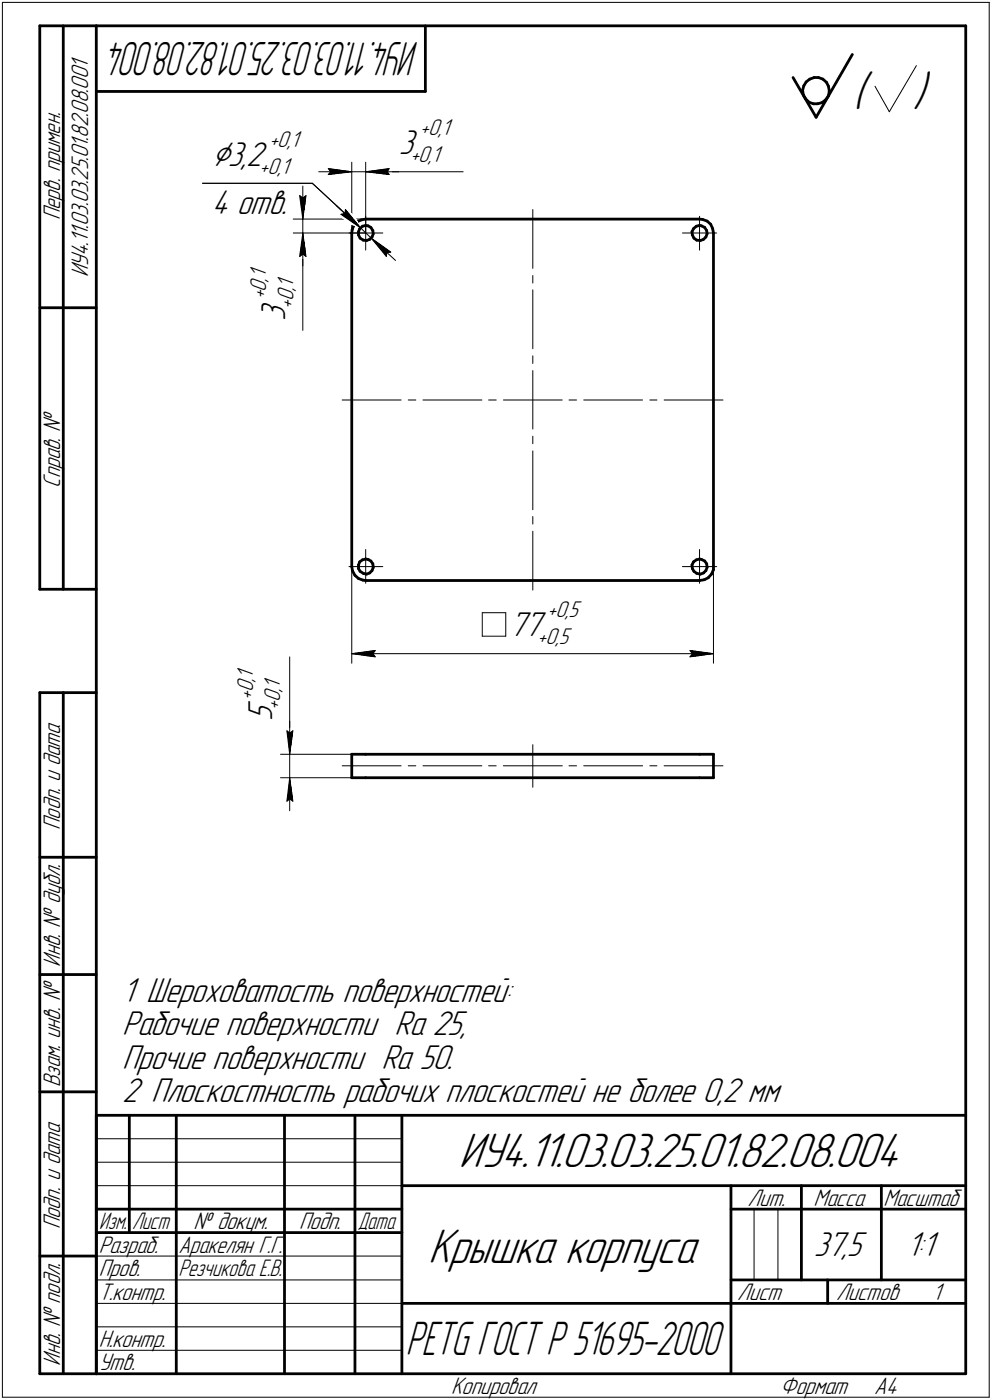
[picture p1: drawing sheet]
<svg xmlns="http://www.w3.org/2000/svg" width="211mm" height="298mm" viewBox="0 0 211 298" stroke-linecap="round" stroke-linejoin="round" font-family="sans-serif">
<g fill="none" stroke="#000" stroke-width=".59">
<path d="M8.5 5.5v120zM8.5 5.5h12zM13.5 5.5v120zM20.5 5.5v287zM20.5 5.5h185zM20.5 19.5h70zM90.5 5.5v14zM168.7 16.5l5 8.5zM170.8 19.2l.1 1zM171 18.3l-.2 .9zM171.5 17.4l.8-.6zM171.5 17.4l-.5 .9z"/>
<path d="M172.3 16.8l.9-.3zM173.2 16.5h1zM174.2 16.5l.9 .3zM175.1 16.8l.8 .7zM175.9 17.5l.4 .9zM176.3 18.4l.1 .9zM176.4 19.5l-.1 .9zM176.4 19.3v.2zM181.4 11.6l-7.7 13.4zM205.5 5.5v287zM170.9 20.2l.5 .9zM171.4 21.1l.7 .7z"/>
<path d="M172.1 21.8l1 .3zM173.1 22.1h.9zM174 22.1l.9-.3zM174.9 21.8l.8-.5zM176.3 20.4l-.6 .9zM74.8 49.6v71zM74.9 48.9l-.1 .7zM75.3 48l-.4 .9zM75.9 47.2l1-.4zM75.9 47.2l-.6 .8zM76.3 49.4v.6zM76.3 50l.3 .7z"/>
<path d="M76.5 48.7l.6-.5zM76.5 48.7l-.2 .7zM76.6 50.7l.7 .4zM76.9 46.8l.9-.1zM77.1 48.2l.7-.2zM77.3 51.1l.7 .1zM77.8 48l.5 .1zM77.8 46.7h71zM78 51.2l.7-.2zM78.3 48.1l.6 .3zM78.7 51l.5-.5zM78.9 48.4l.4 .7z"/>
<path d="M79.3 49.1l.1 .7zM79.4 49.8l-.2 .7zM147.2 49.4l.1 .6zM147.3 50l.4 .7zM147.6 48.7l.6-.5zM147.6 48.7l-.4 .7zM147.7 50.7l.6 .4zM148.2 48.2l.6-.2zM148.3 51.1l.7 .1zM148.8 48l.5 .1zM148.8 46.7h.7zM149 51.2l.7-.2z"/>
<path d="M149.3 48.1l.6 .3zM149.5 46.7l1 .4zM149.7 51l.5-.5zM149.9 48.4l.5 .7zM150.4 49.1l.1 .7zM150.5 49.8l-.3 .7zM150.5 47.1l.7 .7zM151.2 47.8l.4 .9zM151.6 48.7l.2 .9zM151.8 49.6v71zM8.5 65.5h12zM76.5 119.6l.6-.4z"/>
<path d="M76.5 119.6l-.2 .7zM77.1 119.2l.7-.2zM77.8 119l.5 .1zM78.3 119.1l.6 .4zM78.9 119.5l.4 .6zM147.6 119.6l.6-.4zM147.6 119.6l-.4 .7zM148.2 119.2l.6-.2zM148.8 119l.5 .1zM149.3 119.1l.6 .4zM149.9 119.5l.5 .6zM8.5 125.5h12z"/>
<path d="M74.8 120.6l.2 1zM75 121.6l.5 .9zM75.5 122.5l.8 .7zM76.3 120.3v.8zM76.3 121.1l.3 .6zM76.3 123.2l.9 .3zM76.6 121.7l.7 .4zM77.2 123.5l.6 .1zM77.3 122.1l.7 .2zM77.8 123.6h71zM78 122.3l.7-.3zM78.7 122l.5-.5z"/>
<path d="M79.3 120.1l.1 .7zM79.4 120.8l-.2 .7zM147.2 120.3l.1 .8zM147.3 121.1l.4 .6zM147.7 121.7l.6 .4zM148.3 122.1l.7 .2zM148.8 123.6l1.1-.2zM149 122.3l.7-.3zM149.7 122l.5-.5zM149.9 123.4l.8-.4zM150.4 120.1l.1 .7zM150.5 120.8l-.3 .7z"/>
<path d="M151.4 122.3l-.7 .7zM151.8 121.3l-.4 1zM151.8 120.6v.7zM8.5 147.5v145zM8.5 147.5h12zM13.5 147.5v145zM74.8 160.6h3zM74.8 160.6v5zM74.8 165.6h3zM77.8 160.6h71zM77.8 165.6h71zM148.8 165.6h3z"/>
<path d="M148.8 160.6h3zM151.8 160.6v5zM8.5 182.5h12zM8.5 207.5h12zM8.5 232.5h12zM20.5 237.5h185zM20.5 237.5v55zM27.5 237.5v25zM37.5 237.5v55zM60.5 237.5v55zM75.5 237.5v55zM85.5 237.5v55z"/>
<path d="M20.5 257.5h65zM85.5 252.5h120zM155.5 252.5v40zM155.5 257.5h15zM170.5 252.5v20zM170.5 257.5h35zM187.5 252.5v20zM8.5 267.5h12zM20.5 262.5h65zM85.5 277.5h70zM155.5 277.5h50zM155.5 272.5h50z"/>
<path d="M176.1 272.5v5zM8.5 292.5h12zM20.5 292.5h185z"/>
</g>
<g fill="none" stroke="#000" stroke-width=".21">
<path d="M.5 .5v297zM.5 .5h210zM186.2 18.4l3 5.4zM195 14l-5.8 9.8zM210.5 .5v297zM43.1 39h23.4zM64.4 39.6v7.1zM66.5 39l10.2 9.5zM67.8 36.6h7zM69.8 35.9l5 .7zM69.8 35.9l.6 .7zM69.8 37.2l5-.6z"/>
<path d="M70.4 36.6l-.6 .6zM74.8 34.5v15.1zM74.8 36.6h3zM77.8 34.5v15.1zM77.8 36.6h5zM77.8 36.6l5 .6zM77.8 36.6l5-.7zM77.8 36.6h7zM82.4 36.6l.4 .6zM82.8 36.6h15.8zM82.8 35.9l-.4 .7zM62.4 49.6h15.4z"/>
<path d="M62.4 46.7h15.4zM63.8 54.6l.6-.5zM63.8 41.7l.6 .5zM63.8 41.7l.6 5zM64.4 49.6v5zM64.4 54.6v15.8zM64.4 49.6l-.6 5zM64.4 54.1l.7 .5zM64.4 49.6l.7 5zM64.4 49.6v7zM64.4 42.2l.7-.5zM64.4 46.7v2.9z"/>
<path d="M65.1 41.7l-.7 5zM71.5 43.8l5.2 4.7zM72.6 45.6l.8-.1zM72.6 45.6l4.1 2.9zM73.5 44.6l3.2 3.9zM73.5 44.6l-.1 .9zM74.3 49.6h3.5zM76.7 48.5l2.3 2.2zM77.8 49.6h3.6zM77.8 49.6v3.7zM77.8 46.1v3.5zM79 50.7l3.2 3.9z"/>
<path d="M79 50.7l4.1 3zM79 50.7l5.2 4.8zM82.3 53.8l-.1 .8zM82.3 53.8l.8-.1zM113.4 44.6v12.5zM113.4 58.7v1.6zM145.2 49.6h3.6zM148.8 49.6h3.7zM148.8 49.6v3.7zM148.8 46.1v3.5zM113.4 61.7v12.6zM113.4 75.8v1.6z"/>
<path d="M113.4 78.9v12.5zM72.8 85.2h12.5zM86.9 85.2h1.6zM90 85.2h12.5zM104 85.2h1.6zM107.1 85.2h12.5zM113.4 92.9v1.6zM113.4 96v12.5zM121.1 85.2h1.6zM124.2 85.2h12.5zM138.3 85.2h1.5zM141.3 85.2h12.5z"/>
<path d="M77.8 117v3.6zM113.4 110v1.6zM113.4 113.1v12.5zM148.8 117v3.6zM61.6 139.9v15.7zM74.3 120.6h3.5zM74.8 120.6v20.6zM74.8 139.2l5-.7zM74.8 139.2l5 .7zM74.8 139.2h77zM77.8 120.6h3.6zM77.8 120.6v3.6z"/>
<path d="M79.3 139.2l.5 .7zM79.8 138.5l-.5 .7zM102.6 130.5v5zM102.6 130.5h5zM102.6 135.5h5zM107.6 130.5v5zM145.2 120.6h3.6zM146.8 139.9l5-.7zM146.8 138.5l.5 .7zM146.8 138.5l5 .7zM147.3 139.2l-.5 .7zM148.8 120.6h3.7z"/>
<path d="M148.8 120.6v3.6zM151.8 120.6v20.6zM61 155.6l.6 .5zM61 155.6l.6 5zM61.6 155.6v5zM61.6 156.1l.7-.5zM61.6 153.6v7zM62.3 155.6l-.7 5zM113.4 158.6v9zM59.7 160.6h15.1zM59.7 165.6h15.1zM61 170.6l.6-.5z"/>
<path d="M61.6 165.6l-.6 5zM61.6 170.1l.7 .5zM61.6 165.6l.7 5zM61.6 165.6v7zM61.6 160.6v5zM72.8 163.1h12.5zM86.9 163.1h1.6zM90 163.1h12.5zM104 163.1h1.6zM107.1 163.1h12.5zM121.1 163.1h1.6zM124.2 163.1h12.5z"/>
<path d="M138.3 163.1h1.5zM141.3 163.1h12.5zM20.5 247.5h65zM20.5 252.5h65zM20.5 242.5h65zM160.4 257.5v15zM165.5 257.5v15zM20.5 267.5h65zM20.5 272.5h65zM20.5 277.5h65zM.5 297.5h210zM20.5 282.5h65z"/>
<path d="M20.5 287.5h65z"/>
</g>
<g fill="#fff" stroke="#fff" stroke-width=".21">
<path d="M79.1 50.8h.1zM79.1 50.9h.4zM79.2 51h.6zM79.2 51.1h.7zM79.2 51.1h1zM79.2 51.2h1.2zM79.3 51.3h1.4zM79.3 51.4h1.6zM79.4 51.5h1.6zM79.4 51.6h1.7zM79.5 51.6h1.8zM79.5 51.7h1.9zM79.6 51.8h1.8zM79.6 51.9h2zM79.7 52h2zM79.7 52.1h2.2zM79.8 52.2h2.2zM79.8 52.2h2.2zM79.8 52.3h2.4zM79.8 52.4h2.5zM79.8 52.5h2.6zM79.9 52.6h2.6zM80 52.7h2.6zM80.1 52.7h2.7zM80.2 52.8h2.7zM80.3 52.9h2.7zM80.3 53h2.8zM80.3 53.1h2.9zM80.4 53.2h3zM80.5 53.3h3zM80.6 53.3h3zM80.7 53.4h3zM80.7 53.5h3.1zM80.8 53.6h3.1zM80.9 53.7h2.9zM80.9 53.8h2.8zM81 53.8h2.7zM81 53.9h2.6zM81.1 54h2.4zM81.2 54.1h2.2zM81.3 54.2h2zM81.4 54.3h1.8zM81.4 54.4h1.7zM81.4 54.4h1.7zM81.5 54.5h1.6zM81.6 54.6h1.4zM81.7 54.7h1.2zM81.8 54.8h1zM81.9 54.9h.8zM81.9 54.9h.7zM82 55h.5zM82 55.1h.5zM82.1 55.2h.3z"/>
<path d="M73.4 44h.2zM73.3 44.1h.4zM73.2 44.2h.5zM73.2 44.3h.6zM73.1 44.4h.8zM73 44.4h.9zM72.9 44.5h1.1zM72.8 44.6h1.3zM72.7 44.7h1.5zM72.6 44.8h1.7zM72.6 44.9h1.7zM72.6 45h1.7zM72.5 45h1.9zM72.4 45.1h2.1zM72.3 45.2h2.3zM72.2 45.3h2.5zM72.1 45.4h2.6zM72.1 45.5h2.7zM72 45.6h2.8zM71.9 45.6h3zM71.8 45.7h3.2zM72 45.8h3.1zM72.1 45.9h3zM72.2 46h3zM72.3 46.1h3zM72.5 46.1h2.9zM72.6 46.2h2.8zM72.7 46.3h2.8zM72.8 46.4h2.7zM72.9 46.5h2.7zM73.1 46.6h2.6zM73.2 46.7h2.6zM73.3 46.7h2.6zM73.4 46.8h2.5zM73.6 46.9h2.3zM73.7 47h2.2zM73.8 47.1h2.2zM73.9 47.2h2.1zM74 47.2h2.1zM74.2 47.3h1.9zM74.3 47.4h1.9zM74.4 47.5h1.8zM74.5 47.6h1.8zM74.7 47.7h1.6zM74.8 47.8h1.6zM74.8 47.8h1.6zM75.1 47.9h1.4zM75.4 48h1.1zM75.6 48.1h.9zM75.8 48.2h.7zM76 48.3h.6zM76.3 48.3h.3zM76.5 48.4h.2z"/>
<path d="M45 27.5h19.4zM45 27.6h19.4zM45 27.7h19.4zM45 27.8h19.4zM45 27.9h19.4zM45 27.9h19.4zM45 28h19.4zM45 28.1h19.4zM45 28.2h19.4zM45 28.3h19.4zM45 28.4h19.4zM45 28.4h19.4zM45 28.5h19.4zM45 28.6h19.4zM45 28.7h19.4zM45 28.8h19.4zM45 28.9h19.4zM45 29h19.4zM45 29h19.4zM45 29.1h19.4zM45 29.2h19.4zM45 29.3h19.4zM45 29.4h19.4zM45 29.5h19.4zM45 29.5h19.4zM45 29.6h19.4zM45 29.7h19.4zM45 29.8h19.4zM45 29.9h19.4zM45 30h19.4zM45 30.1h19.4zM45 30.1h19.4zM45 30.2h19.4zM45 30.3h19.4zM45 30.4h19.4zM45 30.5h19.4zM45 30.6h19.4zM45 30.6h19.4zM45 30.7h19.4zM45 30.8h19.4zM45 30.9h19.4zM45 31h19.4zM45 31.1h19.4zM45 31.2h19.4zM45 31.2h19.4zM45 31.3h19.4zM45 31.4h19.4zM45 31.5h19.4zM45 31.6h19.4zM45 31.7h19.4zM45 31.7h19.4zM45 31.8h19.4zM45 31.9h19.4zM45 32h19.4zM45 32.1h19.4zM45 32.2h19.4zM45 32.3h19.4zM45 32.3h19.4zM45 32.4h19.4zM45 32.5h19.4zM45 32.6h19.4zM45 32.7h19.4zM45 32.8h19.4zM45 32.9h19.4zM45 32.9h19.4zM45 33h19.4zM45 33.1h19.4zM45 33.2h19.4zM45 33.3h19.4zM45 33.4h19.4zM45 33.4h19.4zM45 33.5h19.4zM45 33.6h19.4zM45 33.7h19.4zM45 33.8h19.4zM45 33.9h19.4zM45 34h19.4zM45 34h19.4zM45 34.1h19.4zM45 34.2h19.4zM45 34.3h19.4zM45 34.4h19.4zM45 34.5h19.4zM45 34.5h19.4zM45 34.6h19.4zM45 34.7h19.4zM45 34.8h19.4zM45 34.9h19.4zM45 35h19.4zM45 35.1h19.4zM45 35.1h19.4zM45 35.2h19.4zM45 35.3h19.4zM45 35.4h19.4zM45 35.5h19.4zM45 35.6h19.4zM45 35.6h19.4zM45 35.7h19.4zM45 35.8h19.4zM45 35.9h19.4zM45 36h19.4zM45 36.1h19.4zM45 36.2h19.4zM45 36.2h19.4zM45 36.3h19.4zM45 36.4h19.4zM45 36.5h19.4zM45 36.6h19.4zM45 36.7h19.4zM45 36.7h19.4zM45 36.8h19.4zM45 36.9h19.4zM45 37h19.4zM45 37.1h19.4zM45 37.2h19.4zM45 37.3h19.4zM45 37.3h19.4zM45 37.4h19.4zM45 37.5h19.4zM45 37.6h19.4zM45 37.7h19.4zM45 37.8h19.4zM45 37.8h19.4zM45 37.9h19.4z"/>
<path d="M45 40h15.8zM45 40.1h15.8zM45 40.2h15.8zM45 40.3h15.8zM45 40.4h15.8zM45 40.5h15.8zM45 40.6h15.8zM45 40.6h15.8zM45 40.7h15.8zM45 40.8h15.8zM45 40.9h15.8zM45 41h15.8zM45 41.1h15.8zM45 41.1h15.8zM45 41.2h15.8zM45 41.3h15.8zM45 41.4h15.8zM45 41.5h15.8zM45 41.6h15.8zM45 41.7h15.8zM45 41.7h15.8zM45 41.8h15.8zM45 41.9h15.8zM45 42h15.8zM45 42.1h15.8zM45 42.2h15.8zM45 42.2h15.8zM45 42.3h15.8zM45 42.4h15.8zM45 42.5h15.8zM45 42.6h15.8zM45 42.7h15.8zM45 42.8h15.8zM45 42.8h15.8zM45 42.9h15.8zM45 43h15.8zM45 43.1h15.8zM45 43.2h15.8zM45 43.3h15.8zM45 43.3h15.8zM45 43.4h15.8zM45 43.5h15.8zM45 43.6h15.8zM45 43.7h15.8zM45 43.8h15.8zM45 43.9h15.8zM45 43.9h15.8zM45 44h15.8zM45 44.1h15.8zM45 44.2h15.8zM45 44.3h15.8zM45 44.4h15.8zM45 44.4h15.8zM45 44.5h15.8zM45 44.6h15.8zM45 44.7h15.8zM45 44.8h15.8zM45 44.9h15.8zM45 45h15.8zM45 45h15.8zM45 45.1h15.8zM45 45.2h15.8zM45 45.3h15.8zM45 45.4h15.8zM45 45.5h15.8zM45 45.6h15.8zM45 45.6h15.8zM45 45.7h15.8zM45 45.8h15.8zM45 45.9h15.8zM45 46h15.8zM45 46.1h15.8zM45 46.1h15.8zM45 46.2h15.8zM45 46.3h15.8zM45 46.4h15.8zM45 46.5h15.8zM45 46.6h15.8zM45 46.7h15.8zM45 46.7h15.8zM45 46.8h15.8zM45 46.9h15.8zM45 47h15.8zM45 47.1h15.8z"/>
<path d="M52.9 56.6h10.5zM52.9 56.7h10.5zM52.9 56.8h10.5zM52.9 56.9h10.5zM52.9 57h10.5zM52.9 57.1h10.5zM52.9 57.1h10.5zM52.9 57.2h10.5zM52.9 57.3h10.5zM52.9 57.4h10.5zM52.9 57.5h10.5zM52.9 57.6h10.5zM52.9 57.7h10.5zM52.9 57.7h10.5zM52.9 57.8h10.5zM52.9 57.9h10.5zM52.9 58h10.5zM52.9 58.1h10.5zM52.9 58.2h10.5zM52.9 58.3h10.5zM52.9 58.3h10.5zM52.9 58.4h10.5zM52.9 58.5h10.5zM52.9 58.6h10.5zM52.9 58.7h10.5zM52.9 58.8h10.5zM52.9 58.8h10.5zM52.9 58.9h10.5zM52.9 59h10.5zM52.9 59.1h10.5zM52.9 59.2h10.5zM52.9 59.3h10.5zM52.9 59.4h10.5zM52.9 59.4h10.5zM52.9 59.5h10.5zM52.9 59.6h10.5zM52.9 59.7h10.5zM52.9 59.8h10.5zM52.9 59.9h10.5zM52.9 59.9h10.5zM52.9 60h10.5zM52.9 60.1h10.5zM52.9 60.2h10.5zM52.9 60.3h10.5zM52.9 60.4h10.5zM52.9 60.5h10.5zM52.9 60.5h10.5zM52.9 60.6h10.5zM52.9 60.7h10.5zM52.9 60.8h10.5zM52.9 60.9h10.5zM52.9 61h10.5zM52.9 61h10.5zM52.9 61.1h10.5zM52.9 61.2h10.5zM52.9 61.3h10.5zM52.9 61.4h10.5zM52.9 61.5h10.5zM52.9 61.6h10.5zM52.9 61.6h10.5zM52.9 61.7h10.5zM52.9 61.8h10.5zM52.9 61.9h10.5zM52.9 62h10.5zM52.9 62.1h10.5zM52.9 62.1h10.5zM52.9 62.2h10.5zM52.9 62.3h10.5zM52.9 62.4h10.5zM52.9 62.5h10.5zM52.9 62.6h10.5zM52.9 62.7h10.5zM52.9 62.7h10.5zM52.9 62.8h10.5zM52.9 62.9h10.5zM52.9 63h10.5zM52.9 63.1h10.5zM52.9 63.2h10.5zM52.9 63.2h10.5zM52.9 63.3h10.5zM52.9 63.4h10.5zM52.9 63.5h10.5zM52.9 63.6h10.5zM52.9 63.7h10.5zM52.9 63.8h10.5zM52.9 63.8h10.5zM52.9 63.9h10.5zM52.9 64h10.5zM52.9 64.1h10.5zM52.9 64.2h10.5zM52.9 64.3h10.5zM52.9 64.3h10.5zM52.9 64.4h10.5zM52.9 64.5h10.5zM52.9 64.6h10.5zM52.9 64.7h10.5zM52.9 64.8h10.5zM52.9 64.9h10.5zM52.9 64.9h10.5zM52.9 65h10.5zM52.9 65.1h10.5zM52.9 65.2h10.5zM52.9 65.3h10.5zM52.9 65.4h10.5zM52.9 65.4h10.5zM52.9 65.5h10.5zM52.9 65.6h10.5zM52.9 65.7h10.5zM52.9 65.8h10.5zM52.9 65.9h10.5zM52.9 66h10.5zM52.9 66h10.5zM52.9 66.1h10.5zM52.9 66.2h10.5zM52.9 66.3h10.5zM52.9 66.4h10.5zM52.9 66.5h10.5zM52.9 66.5h10.5zM52.9 66.6h10.5zM52.9 66.7h10.5zM52.9 66.8h10.5zM52.9 66.9h10.5zM52.9 67h10.5zM52.9 67.1h10.5zM52.9 67.1h10.5zM52.9 67.2h10.5zM52.9 67.3h10.5zM52.9 67.4h10.5zM52.9 67.5h10.5zM52.9 67.6h10.5zM52.9 67.6h10.5zM52.9 67.7h10.5zM52.9 67.8h10.5zM52.9 67.9h10.5zM52.9 68h10.5zM52.9 68.1h10.5zM52.9 68.2h10.5zM52.9 68.2h10.5z"/>
<path d="M64.3 49.9h.3zM64.3 50h.3zM64.3 50h.4zM64.3 50.1h.4zM64.2 50.2h.5zM64.2 50.3h.6zM64.2 50.4h.6zM64.1 50.5h.8zM64.1 50.5h.8zM64 50.6h.9zM64 50.7h.9zM63.9 50.8h1zM63.9 50.9h1.1zM63.9 51h1.1zM63.8 51.1h1.3zM63.8 51.1h1.3zM63.8 51.2h1.4zM63.8 51.3h1.4zM63.7 51.4h1.5zM63.7 51.5h1.6zM63.7 51.6h1.6zM63.7 51.6h1.6zM63.7 51.7h1.6zM63.7 51.8h1.6zM63.7 51.9h1.6zM63.7 52h1.6zM63.7 52.1h1.7zM63.6 52.2h1.8zM63.6 52.2h1.8zM63.6 52.3h1.8zM63.6 52.4h1.8zM63.6 52.5h1.8zM63.6 52.6h1.8zM63.6 52.7h1.8zM63.6 52.7h1.8zM63.6 52.8h1.8zM63.5 52.9h1.9zM63.5 53h1.9zM63.5 53.1h1.9zM63.5 53.2h1.9zM63.5 53.3h1.9zM63.5 53.3h2zM63.5 53.4h2zM63.5 53.5h2zM63.5 53.6h2zM63.4 53.7h2.1zM63.4 53.8h2.1zM63.4 53.8h2.1zM63.4 53.9h2.2zM63.4 54h2.2zM63.4 54.1h2.2zM63.4 54.2h2.2zM63.4 54.3h2.2zM63.4 54.4h2.2zM63.3 54.4h2.3zM63.3 54.5h2.4zM63.3 54.6h2.4zM63.3 54.7h2.4zM63.3 54.8h2.4zM63.3 54.9h2.4zM63.3 54.9h2.4zM63.3 55h2.4z"/>
<path d="M63.2 41.1h2.5zM63.3 41.2h2.4zM63.3 41.3h2.4zM63.3 41.4h2.4zM63.3 41.5h2.4zM63.3 41.6h2.4zM63.3 41.7h2.4zM63.3 41.7h2.4zM63.3 41.8h2.3zM63.4 41.9h2.2zM63.4 42h2.2zM63.4 42.1h2.2zM63.4 42.2h2.2zM63.4 42.2h2.2zM63.4 42.3h2.2zM63.4 42.4h2.1zM63.4 42.5h2.1zM63.4 42.6h2.1zM63.5 42.7h2zM63.5 42.8h2zM63.5 42.8h2zM63.5 42.9h2zM63.5 43h1.9zM63.5 43.1h1.9zM63.5 43.2h1.9zM63.5 43.3h1.9zM63.5 43.3h1.9zM63.6 43.4h1.8zM63.6 43.5h1.8zM63.6 43.6h1.8zM63.6 43.7h1.8zM63.6 43.8h1.8zM63.6 43.9h1.8zM63.6 43.9h1.8zM63.6 44h1.8zM63.6 44.1h1.8zM63.7 44.2h1.7zM63.7 44.3h1.6zM63.7 44.4h1.6zM63.7 44.4h1.6zM63.7 44.5h1.6zM63.7 44.6h1.6zM63.7 44.7h1.6zM63.7 44.8h1.6zM63.7 44.9h1.5zM63.8 45h1.4zM63.8 45h1.4zM63.8 45.1h1.3zM63.8 45.2h1.3zM63.9 45.3h1.1zM63.9 45.4h1.1zM63.9 45.5h1zM64 45.6h.9zM64 45.6h.9zM64.1 45.7h.8zM64.1 45.8h.8zM64.2 45.9h.6zM64.2 46h.6zM64.2 46.1h.5zM64.3 46.1h.4zM64.3 46.2h.4zM64.3 46.3h.3zM64.3 46.4h.3z"/>
<path d="M84.8 25.1h11.7zM84.8 25.1h11.7zM84.8 25.2h11.7zM84.8 25.3h11.7zM84.8 25.4h11.7zM84.8 25.5h11.7zM84.8 25.6h11.7zM84.8 25.7h11.7zM84.8 25.7h11.7zM84.8 25.8h11.7zM84.8 25.9h11.7zM84.8 26h11.7zM84.8 26.1h11.7zM84.8 26.2h11.7zM84.8 26.2h11.7zM84.8 26.3h11.7zM84.8 26.4h11.7zM84.8 26.5h11.7zM84.8 26.6h11.7zM84.8 26.7h11.7zM84.8 26.8h11.7zM84.8 26.8h11.7zM84.8 26.9h11.7zM84.8 27h11.7zM84.8 27.1h11.7zM84.8 27.2h11.7zM84.8 27.3h11.7zM84.8 27.3h11.7zM84.8 27.4h11.7zM84.8 27.5h11.7zM84.8 27.6h11.7zM84.8 27.7h11.7zM84.8 27.8h11.7zM84.8 27.9h11.7zM84.8 27.9h11.7zM84.8 28h11.7zM84.8 28.1h11.7zM84.8 28.2h11.7zM84.8 28.3h11.7zM84.8 28.4h11.7zM84.8 28.4h11.7zM84.8 28.5h11.7zM84.8 28.6h11.7zM84.8 28.7h11.7zM84.8 28.8h11.7zM84.8 28.9h11.7zM84.8 29h11.7zM84.8 29h11.7zM84.8 29.1h11.7zM84.8 29.2h11.7zM84.8 29.3h11.7zM84.8 29.4h11.7zM84.8 29.5h11.7zM84.8 29.5h11.7zM84.8 29.6h11.7zM84.8 29.7h11.7zM84.8 29.8h11.7zM84.8 29.9h11.7zM84.8 30h11.7zM84.8 30.1h11.7zM84.8 30.1h11.7zM84.8 30.2h11.7zM84.8 30.3h11.7zM84.8 30.4h11.7zM84.8 30.5h11.7zM84.8 30.6h11.7zM84.8 30.6h11.7zM84.8 30.7h11.7zM84.8 30.8h11.7zM84.8 30.9h11.7zM84.8 31h11.7zM84.8 31.1h11.7zM84.8 31.2h11.7zM84.8 31.2h11.7zM84.8 31.3h11.7zM84.8 31.4h11.7zM84.8 31.5h11.7zM84.8 31.6h11.7zM84.8 31.7h11.7zM84.8 31.7h11.7zM84.8 31.8h11.7zM84.8 31.9h11.7zM84.8 32h11.7zM84.8 32.1h11.7zM84.8 32.2h11.7zM84.8 32.3h11.7zM84.8 32.3h11.7zM84.8 32.4h11.7zM84.8 32.5h11.7zM84.8 32.6h11.7zM84.8 32.7h11.7zM84.8 32.8h11.7zM84.8 32.9h11.7zM84.8 32.9h11.7zM84.8 33h11.7zM84.8 33.1h11.7zM84.8 33.2h11.7zM84.8 33.3h11.7zM84.8 33.4h11.7zM84.8 33.4h11.7zM84.8 33.5h11.7zM84.8 33.6h11.7zM84.8 33.7h11.7zM84.8 33.8h11.7zM84.8 33.9h11.7zM84.8 34h11.7zM84.8 34h11.7zM84.8 34.1h11.7zM84.8 34.2h11.7zM84.8 34.3h11.7zM84.8 34.4h11.7zM84.8 34.5h11.7zM84.8 34.5h11.7zM84.8 34.6h11.7zM84.8 34.7h11.7zM84.8 34.8h11.7zM84.8 34.9h11.7zM84.8 35h11.7zM84.8 35.1h11.7zM84.8 35.1h11.7zM84.8 35.2h11.7zM84.8 35.3h11.7zM84.8 35.4h11.7zM84.8 35.5h11.7z"/>
<path d="M82.7 35.4h.6zM82.1 35.5h1.2zM81.5 35.6h1.8zM80.9 35.6h2.4zM80.3 35.7h3zM79.7 35.8h3.6zM79.5 35.9h3.8zM79.3 36h4zM79.1 36.1h4.2zM78.9 36.2h4.4zM78.7 36.2h4.6zM78.5 36.3h4.8zM78.2 36.4h5.1zM78.1 36.5h5.2zM77.8 36.6h5.5zM78.1 36.7h5.2zM78.3 36.7h5zM78.6 36.8h4.7zM78.7 36.9h4.6zM79 37h4.3zM79.2 37.1h4.1zM79.5 37.2h3.8zM79.7 37.3h3.6zM80.3 37.3h3zM80.9 37.4h2.4zM81.5 37.5h1.8zM82.1 37.6h1.2zM82.7 37.7h.6z"/>
<path d="M69.3 35.4h.7zM69.3 35.5h1.3zM69.3 35.6h1.9zM69.3 35.6h2.6zM69.3 35.7h3.2zM69.3 35.8h3.8zM69.3 35.9h4zM69.3 36h4.2zM69.3 36.1h4.4zM69.3 36.2h4.6zM69.3 36.2h4.8zM69.3 36.3h5zM69.3 36.4h5.2zM69.3 36.5h5.4zM69.3 36.6h5.5zM69.3 36.7h5.4zM69.3 36.7h5.1zM69.3 36.8h5zM69.3 36.9h4.7zM69.3 37h4.4zM69.3 37.1h4.3zM69.3 37.2h4zM69.3 37.3h3.8zM69.3 37.3h3.2zM69.3 37.4h2.6zM69.3 37.5h1.9zM69.3 37.6h1.3zM69.3 37.7h.7z"/>
<path d="M102.6 127.7h21.4zM102.6 127.8h21.4zM102.6 127.8h21.4zM102.6 127.9h21.4zM102.6 128h21.4zM102.6 128.1h21.4zM102.6 128.2h21.4zM102.6 128.3h21.4zM102.6 128.4h21.4zM102.6 128.4h21.4zM102.6 128.5h21.4zM102.6 128.6h21.4zM102.6 128.7h21.4zM102.6 128.8h21.4zM102.6 128.9h21.4zM102.6 128.9h21.4zM102.6 129h21.4zM102.6 129.1h21.4zM102.6 129.2h21.4zM102.6 129.3h21.4zM102.6 129.4h21.4zM102.6 129.5h21.4zM102.6 129.5h21.4zM102.6 129.6h21.4zM102.6 129.7h21.4zM102.6 129.8h21.4zM102.6 129.9h21.4zM102.6 130h21.4zM102.6 130h21.4zM102.6 130.1h21.4zM102.6 130.2h21.4zM102.6 130.3h21.4zM102.6 130.4h21.4zM102.6 130.5h21.4zM102.6 130.6h21.4zM102.6 130.6h21.4zM102.6 130.7h21.4zM102.6 130.8h21.4zM102.6 130.9h21.4zM102.6 131h21.4zM102.6 131.1h21.4zM102.6 131.1h21.4zM102.6 131.2h21.4zM102.6 131.3h21.4zM102.6 131.4h21.4zM102.6 131.5h21.4zM102.6 131.6h21.4zM102.6 131.7h21.4zM102.6 131.7h21.4zM102.6 131.8h21.4zM102.6 131.9h21.4zM102.6 132h21.4zM102.6 132.1h21.4zM102.6 132.2h21.4zM102.6 132.2h21.4zM102.6 132.3h21.4zM102.6 132.4h21.4zM102.6 132.5h21.4zM102.6 132.6h21.4zM102.6 132.7h21.4zM102.6 132.8h21.4zM102.6 132.8h21.4zM102.6 132.9h21.4zM102.6 133h21.4zM102.6 133.1h21.4zM102.6 133.2h21.4zM102.6 133.3h21.4zM102.6 133.3h21.4zM102.6 133.4h21.4zM102.6 133.5h21.4zM102.6 133.6h21.4zM102.6 133.7h21.4zM102.6 133.8h21.4zM102.6 133.9h21.4zM102.6 133.9h21.4zM102.6 134h21.4zM102.6 134.1h21.4zM102.6 134.2h21.4zM102.6 134.3h21.4zM102.6 134.4h21.4zM102.6 134.5h21.4zM102.6 134.5h21.4zM102.6 134.6h21.4zM102.6 134.7h21.4zM102.6 134.8h21.4zM102.6 134.9h21.4zM102.6 135h21.4zM102.6 135h21.4zM102.6 135.1h21.4zM102.6 135.2h21.4zM102.6 135.3h21.4zM102.6 135.4h21.4zM102.6 135.5h21.4zM102.6 135.6h21.4zM102.6 135.6h21.4zM102.6 135.7h21.4zM102.6 135.8h21.4zM102.6 135.9h21.4zM102.6 136h21.4zM102.6 136.1h21.4zM102.6 136.1h21.4zM102.6 136.2h21.4zM102.6 136.3h21.4zM102.6 136.4h21.4zM102.6 136.5h21.4zM102.6 136.6h21.4zM102.6 136.7h21.4zM102.6 136.7h21.4zM102.6 136.8h21.4zM102.6 136.9h21.4zM102.6 137h21.4zM102.6 137.1h21.4zM102.6 137.2h21.4zM102.6 137.2h21.4zM102.6 137.3h21.4zM102.6 137.4h21.4zM102.6 137.5h21.4zM102.6 137.6h21.4zM102.6 137.7h21.4zM102.6 137.8h21.4zM102.6 137.8h21.4zM102.6 137.9h21.4zM102.6 138h21.4zM102.6 138.1h21.4z"/>
<path d="M79.7 138.1h.6zM78.9 138.2h1.4zM78.1 138.3h2.2zM77.4 138.3h2.9zM76.6 138.4h3.7zM76.5 138.5h3.8zM76.3 138.6h4zM76 138.7h4.3zM75.9 138.8h4.4zM75.7 138.9h4.6zM75.4 138.9h4.9zM75.3 139h5zM75.1 139.1h5.2zM74.8 139.2h5.5zM75.1 139.3h5.2zM75.3 139.4h5zM75.4 139.4h4.9zM75.7 139.5h4.6zM75.9 139.6h4.4zM76 139.7h4.3zM76.3 139.8h4zM76.5 139.9h3.8zM76.6 140h3.7zM77.3 140h3zM77.9 140.1h2.4zM78.5 140.2h1.8zM79.2 140.3h1.1zM79.8 140.4h.5z"/>
<path d="M146.3 138.1h.8zM146.3 138.2h1.5zM146.3 138.3h2.3zM146.3 138.3h3.1zM146.3 138.4h3.7zM146.3 138.5h4zM146.3 138.6h4.2zM146.3 138.7h4.3zM146.3 138.8h4.6zM146.3 138.9h4.7zM146.3 138.9h4.9zM146.3 139h5.2zM146.3 139.1h5.3zM146.3 139.2h5.5zM146.3 139.3h5.3zM146.3 139.4h5.2zM146.3 139.4h4.9zM146.3 139.5h4.7zM146.3 139.6h4.6zM146.3 139.7h4.3zM146.3 139.8h4.2zM146.3 139.9h4zM146.3 140h3.7zM146.3 140h3.1zM146.3 140.1h2.5zM146.3 140.2h1.9zM146.3 140.3h1.3zM146.3 140.4h.7z"/>
<path d="M50.1 141.9h10.6zM50.1 142h10.6zM50.1 142.1h10.6zM50.1 142.2h10.6zM50.1 142.2h10.6zM50.1 142.3h10.6zM50.1 142.4h10.6zM50.1 142.5h10.6zM50.1 142.6h10.6zM50.1 142.7h10.6zM50.1 142.7h10.6zM50.1 142.8h10.6zM50.1 142.9h10.6zM50.1 143h10.6zM50.1 143.1h10.6zM50.1 143.2h10.6zM50.1 143.3h10.6zM50.1 143.3h10.6zM50.1 143.4h10.6zM50.1 143.5h10.6zM50.1 143.6h10.6zM50.1 143.7h10.6zM50.1 143.8h10.6zM50.1 143.8h10.6zM50.1 143.9h10.6zM50.1 144h10.6zM50.1 144.1h10.6zM50.1 144.2h10.6zM50.1 144.3h10.6zM50.1 144.4h10.6zM50.1 144.4h10.6zM50.1 144.5h10.6zM50.1 144.6h10.6zM50.1 144.7h10.6zM50.1 144.8h10.6zM50.1 144.9h10.6zM50.1 144.9h10.6zM50.1 145h10.6zM50.1 145.1h10.6zM50.1 145.2h10.6zM50.1 145.3h10.6zM50.1 145.4h10.6zM50.1 145.5h10.6zM50.1 145.5h10.6zM50.1 145.6h10.6zM50.1 145.7h10.6zM50.1 145.8h10.6zM50.1 145.9h10.6zM50.1 146h10.6zM50.1 146h10.6zM50.1 146.1h10.6zM50.1 146.2h10.6zM50.1 146.3h10.6zM50.1 146.4h10.6zM50.1 146.5h10.6zM50.1 146.6h10.6zM50.1 146.6h10.6zM50.1 146.7h10.6zM50.1 146.8h10.6zM50.1 146.9h10.6zM50.1 147h10.6zM50.1 147.1h10.6zM50.1 147.2h10.6zM50.1 147.2h10.6zM50.1 147.3h10.6zM50.1 147.4h10.6zM50.1 147.5h10.6zM50.1 147.6h10.6zM50.1 147.7h10.6zM50.1 147.7h10.6zM50.1 147.8h10.6zM50.1 147.9h10.6zM50.1 148h10.6zM50.1 148.1h10.6zM50.1 148.2h10.6zM50.1 148.3h10.6zM50.1 148.3h10.6zM50.1 148.4h10.6zM50.1 148.5h10.6zM50.1 148.6h10.6zM50.1 148.7h10.6zM50.1 148.8h10.6zM50.1 148.8h10.6zM50.1 148.9h10.6zM50.1 149h10.6zM50.1 149.1h10.6zM50.1 149.2h10.6zM50.1 149.3h10.6zM50.1 149.4h10.6zM50.1 149.4h10.6zM50.1 149.5h10.6zM50.1 149.6h10.6zM50.1 149.7h10.6zM50.1 149.8h10.6zM50.1 149.9h10.6zM50.1 149.9h10.6zM50.1 150h10.6zM50.1 150.1h10.6zM50.1 150.2h10.6zM50.1 150.3h10.6zM50.1 150.4h10.6zM50.1 150.5h10.6zM50.1 150.5h10.6zM50.1 150.6h10.6zM50.1 150.7h10.6zM50.1 150.8h10.6zM50.1 150.9h10.6zM50.1 151h10.6zM50.1 151h10.6zM50.1 151.1h10.6zM50.1 151.2h10.6zM50.1 151.3h10.6zM50.1 151.4h10.6zM50.1 151.5h10.6zM50.1 151.6h10.6zM50.1 151.6h10.6zM50.1 151.7h10.6zM50.1 151.8h10.6zM50.1 151.9h10.6zM50.1 152h10.6zM50.1 152.1h10.6zM50.1 152.1h10.6zM50.1 152.2h10.6zM50.1 152.3h10.6zM50.1 152.4h10.6zM50.1 152.5h10.6zM50.1 152.6h10.6zM50.1 152.7h10.6zM50.1 152.7h10.6zM50.1 152.8h10.6zM50.1 152.9h10.6zM50.1 153h10.6zM50.1 153.1h10.6zM50.1 153.2h10.6zM50.1 153.2h10.6zM50.1 153.3h10.6zM50.1 153.4h10.6zM50.1 153.5h10.6z"/>
<path d="M60.5 155.1h2.4zM60.5 155.2h2.4zM60.5 155.3h2.4zM60.5 155.4h2.4zM60.5 155.4h2.4zM60.5 155.5h2.4zM60.5 155.6h2.4zM60.5 155.7h2.4zM60.6 155.8h2.2zM60.6 155.9h2.2zM60.6 156h2.2zM60.6 156h2.2zM60.6 156.1h2.2zM60.6 156.2h2.2zM60.6 156.3h2.2zM60.7 156.4h2zM60.7 156.5h2zM60.7 156.5h2zM60.7 156.6h2zM60.7 156.7h2zM60.7 156.8h2zM60.7 156.9h2zM60.7 157h2zM60.8 157.1h1.9zM60.8 157.1h1.9zM60.8 157.2h1.9zM60.8 157.3h1.9zM60.8 157.4h1.9zM60.8 157.5h1.9zM60.8 157.6h1.9zM60.9 157.6h1.7zM60.9 157.7h1.7zM60.9 157.8h1.7zM60.9 157.9h1.7zM60.9 158h1.7zM60.9 158.1h1.7zM60.9 158.2h1.7zM61 158.2h1.5zM61 158.3h1.5zM61 158.4h1.5zM61 158.5h1.5zM61 158.6h1.5zM61 158.7h1.5zM61 158.7h1.5zM61 158.8h1.4zM61 158.9h1.4zM61 159h1.4zM61.1 159.1h1.2zM61.1 159.2h1.2zM61.1 159.3h1.1zM61.2 159.3h1zM61.2 159.4h.9zM61.3 159.5h.8zM61.3 159.6h.8zM61.3 159.7h.8zM61.4 159.8h.7zM61.4 159.9h.6zM61.4 159.9h.6zM61.5 160h.4zM61.5 160.1h.4zM61.6 160.2h.3zM61.6 160.3h.2zM61.6 160.4h.2z"/>
<path d="M61.6 165.9h.2zM61.6 165.9h.2zM61.6 166h.3zM61.5 166.1h.4zM61.5 166.2h.4zM61.4 166.3h.6zM61.4 166.4h.6zM61.4 166.5h.7zM61.3 166.5h.8zM61.3 166.6h.8zM61.3 166.7h.8zM61.2 166.8h.9zM61.2 166.9h1zM61.1 167h1.1zM61.1 167h1.2zM61.1 167.1h1.2zM61 167.2h1.4zM61 167.3h1.4zM61 167.4h1.4zM61 167.5h1.5zM61 167.6h1.5zM61 167.6h1.5zM61 167.7h1.5zM61 167.8h1.5zM61 167.9h1.5zM61 168h1.5zM60.9 168.1h1.7zM60.9 168.1h1.7zM60.9 168.2h1.7zM60.9 168.3h1.7zM60.9 168.4h1.7zM60.9 168.5h1.7zM60.9 168.6h1.7zM60.8 168.7h1.9zM60.8 168.7h1.9zM60.8 168.8h1.9zM60.8 168.9h1.9zM60.8 169h1.9zM60.8 169.1h1.9zM60.8 169.2h1.9zM60.7 169.2h2zM60.7 169.3h2zM60.7 169.4h2zM60.7 169.5h2zM60.7 169.6h2zM60.7 169.7h2zM60.7 169.8h2zM60.7 169.8h2zM60.6 169.9h2.2zM60.6 170h2.2zM60.6 170.1h2.2zM60.6 170.2h2.2zM60.6 170.3h2.2zM60.6 170.3h2.2zM60.6 170.4h2.2zM60.5 170.5h2.4zM60.5 170.6h2.4zM60.5 170.7h2.4zM60.5 170.8h2.4zM60.5 170.9h2.4zM60.5 170.9h2.4zM60.5 171h2.4z"/>
</g>
<g fill="#000" stroke="#000" stroke-width=".21">
<path d="M69.9 36h.6zM70 36.1h1.1zM70.1 36.2h1.7zM70.1 36.2h2.3zM70.2 36.3h2.8zM70.3 36.4h3.4zM70.4 36.5h3.9z"/>
<path d="M70.4 36.6h4.4zM70.4 36.7h3.8zM70.3 36.7h3.2zM70.2 36.8h2.5zM70.1 36.9h2zM70 37h1.3zM69.9 37.1h.7z"/>
<path d="M77.8 36.6h4.6zM78.6 36.7h3.9zM79.2 36.7h3.3zM80 36.8h2.6zM80.7 36.9h1.9zM81.4 37h1.3zM82.1 37.1h.7z"/>
<path d="M82.2 36h.6zM81.6 36.1h1.1zM80.9 36.2h1.8zM80.3 36.2h2.3zM79.8 36.3h2.7zM79.1 36.4h3.4zM78.5 36.5h4z"/>
<path d="M63.8 41.8h.2zM63.8 41.9h.3zM63.8 42h.5zM63.8 42.1h.5zM63.8 42.2h.6zM63.8 42.2h.6zM63.9 42.3h.5zM63.9 42.4h.5zM63.9 42.5h.5zM63.9 42.6h.5zM63.9 42.7h.5zM63.9 42.8h.5zM63.9 42.8h.5zM64 42.9h.4zM64 43h.4zM64 43.1h.4zM64 43.2h.4zM64 43.3h.4zM64 43.3h.4zM64 43.4h.4zM64 43.5h.4zM64.1 43.6h.3zM64.1 43.7h.3zM64.1 43.8h.3zM64.1 43.9h.3zM64.1 43.9h.3zM64.1 44h.3zM64.1 44.1h.3zM64.2 44.2h.2zM64.2 44.3h.2zM64.2 44.4h.2zM64.2 44.4h.2zM64.2 44.5h.2zM64.2 44.6h.2zM64.2 44.7h.2zM64.3 44.8h.1zM64.3 44.9h.1zM64.3 45h.1zM64.3 45h.1zM64.3 45.1h.1zM64.3 45.2h.1zM64.3 45.3h.1zM64.3 45.4h.1z"/>
<path d="M64.3 50.9h.1zM64.3 51h.1zM64.3 51.1h.1zM64.3 51.1h.1zM64.3 51.2h.1zM64.3 51.3h.1zM64.3 51.4h.1zM64.3 51.5h.1zM64.2 51.6h.2zM64.2 51.6h.2zM64.2 51.7h.2zM64.2 51.8h.2zM64.2 51.9h.2zM64.2 52h.2zM64.2 52.1h.2zM64.1 52.2h.3zM64.1 52.2h.3zM64.1 52.3h.3zM64.1 52.4h.3zM64.1 52.5h.3zM64.1 52.6h.3zM64.1 52.7h.3zM64 52.7h.4zM64 52.8h.4zM64 52.9h.4zM64 53h.4zM64 53.1h.4zM64 53.2h.4zM64 53.3h.4zM64 53.3h.4zM63.9 53.4h.5zM63.9 53.5h.5zM63.9 53.6h.5zM63.9 53.7h.5zM63.9 53.8h.5zM63.9 53.8h.5zM63.9 53.9h.5zM63.8 54h.6zM63.8 54.1h.6zM63.8 54.2h.5zM63.8 54.3h.5zM63.8 54.4h.3zM63.8 54.4h.2z"/>
<path d="M64.4 50.3h.2zM64.4 50.4h.2zM64.4 50.5h.2zM64.4 50.5h.2zM64.4 50.6h.2zM64.4 50.7h.2zM64.4 50.8h.2zM64.4 50.9h.3zM64.4 51h.3zM64.4 51.1h.3zM64.4 51.1h.3zM64.4 51.2h.3zM64.4 51.3h.3zM64.4 51.4h.3zM64.4 51.5h.3zM64.4 51.6h.4zM64.4 51.6h.4zM64.4 51.7h.4zM64.4 51.8h.4zM64.4 51.9h.4zM64.4 52h.4zM64.4 52.1h.4zM64.4 52.2h.5zM64.4 52.2h.5zM64.4 52.3h.5zM64.4 52.4h.5zM64.4 52.5h.5zM64.4 52.6h.5zM64.4 52.7h.5zM64.4 52.7h.5zM64.4 52.8h.5zM64.4 52.9h.5zM64.4 53h.5zM64.4 53.1h.5zM64.4 53.2h.5zM64.4 53.3h.5zM64.4 53.3h.5zM64.4 53.4h.6zM64.4 53.5h.6zM64.4 53.6h.6zM64.4 53.7h.6zM64.4 53.8h.6zM64.4 53.8h.6zM64.4 53.9h.6zM64.4 54h.7zM64.4 54.1h.7zM64.6 54.2h.5zM64.7 54.3h.4zM64.8 54.4h.3zM64.9 54.4h.2z"/>
<path d="M64.9 41.8h.2zM64.8 41.9h.3zM64.7 42h.4zM64.6 42.1h.5zM64.4 42.2h.7zM64.4 42.2h.7zM64.4 42.3h.6zM64.4 42.4h.6zM64.4 42.5h.6zM64.4 42.6h.6zM64.4 42.7h.6zM64.4 42.8h.6zM64.4 42.8h.6zM64.4 42.9h.5zM64.4 43h.5zM64.4 43.1h.5zM64.4 43.2h.5zM64.4 43.3h.5zM64.4 43.3h.5zM64.4 43.4h.5zM64.4 43.5h.5zM64.4 43.6h.5zM64.4 43.7h.5zM64.4 43.8h.5zM64.4 43.9h.5zM64.4 43.9h.5zM64.4 44h.5zM64.4 44.1h.5zM64.4 44.2h.4zM64.4 44.3h.4zM64.4 44.4h.4zM64.4 44.4h.4zM64.4 44.5h.4zM64.4 44.6h.4zM64.4 44.7h.4zM64.4 44.8h.3zM64.4 44.9h.3zM64.4 45h.3zM64.4 45h.3zM64.4 45.1h.3zM64.4 45.2h.3zM64.4 45.3h.3zM64.4 45.4h.3zM64.4 45.5h.2zM64.4 45.6h.2zM64.4 45.6h.2zM64.4 45.7h.2zM64.4 45.8h.2zM64.4 45.9h.2zM64.4 46h.2z"/>
<path d="M73 45.6h.6zM72.6 45.6h1.1zM72.7 45.7h1zM72.8 45.8h1zM73 45.9h.9zM73.1 46h.9zM73.2 46.1h.9zM73.3 46.1h.9zM73.5 46.2h.8zM73.6 46.3h.7zM73.7 46.4h.7zM73.8 46.5h.7zM73.9 46.6h.8zM74.1 46.7h.7zM74.2 46.7h.6zM74.3 46.8h.6zM74.4 46.9h.6zM74.6 47h.5zM74.7 47.1h.5zM74.8 47.2h.5zM74.9 47.2h.5zM75 47.3h.4zM75.2 47.4h.3zM75.3 47.5h.3zM75.4 47.6h.4zM75.5 47.7h.4zM75.7 47.8h.2zM75.8 47.8h.2zM75.9 47.9h.2zM76 48h.2zM76.1 48.1h.2z"/>
<path d="M73.5 44.8h.2zM73.5 44.9h.2zM73.5 45h.3zM73.5 45h.4zM73.5 45.1h.4zM73.5 45.2h.5zM73.5 45.3h.6zM73.5 45.4h.7zM73.4 45.5h.9zM73.6 45.6h.7zM73.7 45.6h.6zM73.7 45.7h.7zM73.8 45.8h.7zM73.9 45.9h.7zM74 46h.7zM74.1 46.1h.7zM74.2 46.1h.6zM74.3 46.2h.5zM74.3 46.3h.6zM74.4 46.4h.6zM74.5 46.5h.6zM74.7 46.6h.4zM74.8 46.7h.4zM74.8 46.7h.5zM74.9 46.8h.5zM75 46.9h.4zM75.1 47h.4zM75.2 47.1h.3zM75.3 47.2h.3zM75.4 47.2h.3zM75.4 47.3h.4zM75.5 47.4h.4zM75.6 47.5h.3zM75.8 47.6h.1zM75.9 47.7h.1zM75.9 47.8h.2zM76 47.8h.2zM76.1 47.9h.2zM76.2 48h.2z"/>
<path d="M79.4 51.2h.2zM79.5 51.3h.2zM79.6 51.4h.2zM79.7 51.5h.1zM79.8 51.6h.1zM79.8 51.6h.2zM79.8 51.7h.3zM79.9 51.8h.4zM80 51.9h.3zM80.1 52h.3zM80.2 52.1h.3zM80.3 52.2h.3zM80.3 52.2h.4zM80.3 52.3h.5zM80.4 52.4h.5zM80.5 52.5h.4zM80.6 52.6h.4zM80.6 52.7h.5zM80.7 52.7h.5zM80.8 52.8h.6zM80.9 52.9h.5zM80.9 53h.6zM81 53.1h.6zM81 53.2h.7zM81.1 53.3h.7zM81.2 53.3h.7zM81.3 53.4h.7zM81.4 53.5h.6zM81.4 53.6h.7zM81.4 53.7h.8zM81.5 53.8h.8zM81.6 53.8h.7zM81.7 53.9h.6zM81.8 54h.5zM81.9 54.1h.4zM81.9 54.2h.4zM82 54.3h.3zM82 54.4h.3zM82.1 54.4h.2z"/>
<path d="M79.6 51.2h.2zM79.7 51.3h.1zM79.8 51.4h.2zM79.8 51.5h.3zM79.9 51.6h.3zM80 51.6h.3zM80.1 51.7h.3zM80.3 51.8h.3zM80.3 51.9h.4zM80.4 52h.4zM80.5 52.1h.4zM80.6 52.2h.4zM80.7 52.2h.5zM80.8 52.3h.5zM80.9 52.4h.5zM80.9 52.5h.6zM81 52.6h.6zM81.1 52.7h.7zM81.2 52.7h.7zM81.4 52.8h.6zM81.4 52.9h.7zM81.5 53h.7zM81.6 53.1h.8zM81.7 53.2h.8zM81.8 53.3h.7zM81.9 53.3h.8zM82 53.4h.8zM82 53.5h1zM82.1 53.6h1zM82.2 53.7h.9z"/>
<path d="M74.8 139.2h4.5zM75.5 139.3h3.9zM76.1 139.4h3.4zM76.8 139.4h2.8zM77.4 139.5h2.2zM78 139.6h1.7zM78.7 139.7h1.1zM79.2 139.8h.6z"/>
<path d="M79.2 138.6h.6zM78.7 138.7h1.1zM78 138.8h1.7zM77.4 138.9h2.2zM76.8 138.9h2.8zM76.1 139h3.4zM75.5 139.1h3.9z"/>
<path d="M146.9 138.6h.6zM147 138.7h1.1zM147.1 138.8h1.7zM147.1 138.9h2.3zM147.2 138.9h2.7zM147.2 139h3.4zM147.3 139.1h3.9z"/>
<path d="M147.3 139.2h4.5zM147.3 139.3h3.9zM147.2 139.4h3.4zM147.2 139.4h2.7zM147.1 139.5h2.3zM147.1 139.6h1.7zM147 139.7h1.1zM146.9 139.8h.6z"/>
<path d="M61.1 155.8h.2zM61.1 155.9h.3zM61.1 156h.4zM61.1 156h.5zM61.1 156.1h.5zM61.1 156.2h.5zM61.1 156.3h.5zM61.2 156.4h.4zM61.2 156.5h.4zM61.2 156.5h.4zM61.2 156.6h.4zM61.2 156.7h.4zM61.2 156.8h.4zM61.2 156.9h.4zM61.2 157h.4zM61.3 157.1h.3zM61.3 157.1h.3zM61.3 157.2h.3zM61.3 157.3h.3zM61.3 157.4h.3zM61.3 157.5h.3zM61.3 157.6h.3zM61.3 157.6h.3zM61.3 157.7h.3zM61.4 157.8h.2zM61.4 157.9h.2zM61.4 158h.2zM61.4 158.1h.2zM61.4 158.2h.2zM61.4 158.2h.2zM61.4 158.3h.2zM61.4 158.4h.2zM61.5 158.5h.1zM61.5 158.6h.1zM61.5 158.7h.1zM61.5 158.7h.1zM61.5 158.8h.1zM61.5 158.9h.1zM61.5 159h.1zM61.5 159.1h.1zM61.5 159.2h.1z"/>
<path d="M62.1 155.8h.2zM62 155.9h.3zM61.9 156h.4zM61.8 156h.5zM61.6 156.1h.7zM61.6 156.2h.7zM61.6 156.3h.6zM61.6 156.4h.6zM61.6 156.5h.6zM61.6 156.5h.6zM61.6 156.6h.6zM61.6 156.7h.6zM61.6 156.8h.6zM61.6 156.9h.5zM61.6 157h.5zM61.6 157.1h.5zM61.6 157.1h.5zM61.6 157.2h.5zM61.6 157.3h.5zM61.6 157.4h.5zM61.6 157.5h.5zM61.6 157.6h.5zM61.6 157.6h.5zM61.6 157.7h.5zM61.6 157.8h.5zM61.6 157.9h.5zM61.6 158h.5zM61.6 158.1h.5zM61.6 158.2h.4zM61.6 158.2h.4zM61.6 158.3h.4zM61.6 158.4h.4zM61.6 158.5h.4zM61.6 158.6h.4zM61.6 158.7h.4zM61.6 158.7h.3zM61.6 158.8h.3zM61.6 158.9h.3zM61.6 159h.3zM61.6 159.1h.3zM61.6 159.2h.3zM61.6 159.3h.3zM61.6 159.3h.3zM61.6 159.4h.2zM61.6 159.5h.2zM61.6 159.6h.2zM61.6 159.7h.2zM61.6 159.8h.2zM61.6 159.9h.2zM61.6 159.9h.2z"/>
<path d="M61.5 167h.1zM61.5 167.1h.1zM61.5 167.2h.1zM61.5 167.3h.1zM61.5 167.4h.1zM61.5 167.5h.1zM61.5 167.6h.1zM61.5 167.6h.1zM61.5 167.7h.1zM61.4 167.8h.2zM61.4 167.9h.2zM61.4 168h.2zM61.4 168.1h.2zM61.4 168.1h.2zM61.4 168.2h.2zM61.4 168.3h.2zM61.4 168.4h.2zM61.3 168.5h.3zM61.3 168.6h.3zM61.3 168.7h.3zM61.3 168.7h.3zM61.3 168.8h.3zM61.3 168.9h.3zM61.3 169h.3zM61.3 169.1h.3zM61.3 169.2h.3zM61.2 169.2h.4zM61.2 169.3h.4zM61.2 169.4h.4zM61.2 169.5h.4zM61.2 169.6h.4zM61.2 169.7h.4zM61.2 169.8h.4zM61.2 169.8h.4zM61.1 169.9h.5zM61.1 170h.5zM61.1 170.1h.5zM61.1 170.2h.5zM61.1 170.3h.4zM61.1 170.3h.3zM61.1 170.4h.2z"/>
<path d="M61.6 166.3h.2zM61.6 166.4h.2zM61.6 166.5h.2zM61.6 166.5h.2zM61.6 166.6h.2zM61.6 166.7h.2zM61.6 166.8h.2zM61.6 166.9h.3zM61.6 167h.3zM61.6 167h.3zM61.6 167.1h.3zM61.6 167.2h.3zM61.6 167.3h.3zM61.6 167.4h.3zM61.6 167.5h.3zM61.6 167.6h.4zM61.6 167.6h.4zM61.6 167.7h.4zM61.6 167.8h.4zM61.6 167.9h.4zM61.6 168h.4zM61.6 168.1h.4zM61.6 168.1h.5zM61.6 168.2h.5zM61.6 168.3h.5zM61.6 168.4h.5zM61.6 168.5h.5zM61.6 168.6h.5zM61.6 168.7h.5zM61.6 168.7h.5zM61.6 168.8h.5zM61.6 168.9h.5zM61.6 169h.5zM61.6 169.1h.5zM61.6 169.2h.5zM61.6 169.2h.5zM61.6 169.3h.5zM61.6 169.4h.6zM61.6 169.5h.6zM61.6 169.6h.6zM61.6 169.7h.6zM61.6 169.8h.6zM61.6 169.8h.6zM61.6 169.9h.6zM61.6 170h.7zM61.6 170.1h.7zM61.8 170.2h.5zM61.9 170.3h.4zM62 170.3h.3zM62.1 170.4h.2z"/>
</g>
<g font-size="10.9">
<text x="181.4" y="22.8">(</text>
<text x="194.3" y="22.8">)</text>
<text x="97.6" y="248.5">ИУ4.11.03.03.25.01.82.08.004</text>
<text x="91.1" y="268.8">Крышка корпуса</text>
</g>
<text font-size="10.7" x="86.3" y="288.5">PETG ГОСТ Р 51695-2000</text>
<text font-size="10.6" x="89.1" y="9" transform="rotate(-180 89.1 9)">ИУ4.11.03.03.25.01.82.08.004</text>
<text font-size="8.5" x="45.1" y="35.3">Ç3,2</text>
<g font-size="7.8">
<text x="84.8" y="32.8">3</text>
<text x="45.1" y="45.6">4 отв.</text>
<text x="60.7" y="68.3" transform="rotate(-90 60.7 68.3)">3</text>
<text x="108.3" y="135.4">77</text>
<text x="57.9" y="153.6" transform="rotate(-90 57.9 153.6)">5</text>
<text x="26" y="213.3">1 Шероховатость поверхностей:</text>
<text x="26" y="220.4">Рабочие поверхности Ra 25,</text>
<text x="26" y="227.5">Прочие поверхности Ra 50.</text>
<text x="26" y="234.7">2 Плоскостность рабочих плоскостей не более 0,2 мм</text>
<text x="173.2" y="267.5">37,5</text>
<text x="192.9" y="267.5">1:1</text>
</g>
<g font-size="5.4">
<text x="12.8" y="46.9" transform="rotate(-90 12.8 46.9)">Перв. примен.</text>
<text x="18.8" y="59.1" transform="rotate(-90 18.8 59.1)">ИУ4.11.03.03.25.01.82.08.001</text>
<text x="12.8" y="103.8" transform="rotate(-90 12.8 103.8)">Справ. !</text>
<text x="12.8" y="176.7" transform="rotate(-90 12.8 176.7)">Подп. и дата</text>
<text x="12.8" y="205.8" transform="rotate(-90 12.8 205.8)">Инв. ! дубл.</text>
<text x="12.8" y="231.6" transform="rotate(-90 12.8 231.6)">Взам. инв. !</text>
<text x="159.1" y="256.8">Лит.</text>
<text x="173.1" y="256.8">Масса</text>
<text x="188" y="256.8">Масштаб</text>
<text x="12.8" y="261.7" transform="rotate(-90 12.8 261.7)">Подп. и дата</text>
<text x="41.2" y="261.8">! докум.</text>
<text x="63.6" y="261.8">Подп.</text>
<text x="21" y="266.8">Разраб.</text>
<text x="38" y="266.8">Аракелян Г.Г.</text>
<text x="21" y="271.8">Пров.</text>
<text x="21" y="276.8">Т.контр.</text>
<text x="156.9" y="276.8">Лист</text>
<text x="177.9" y="276.8">Листов</text>
<text x="198.4" y="276.8">1</text>
<text x="21" y="286.8">Н.контр.</text>
<text x="12.8" y="290.8" transform="rotate(-90 12.8 290.8)">Инв. ! подл.</text>
<text x="21" y="291.8">Утв.</text>
<text x="96" y="296.8">Копировал</text>
<text x="166" y="296.8">Формат</text>
<text x="186" y="296.8">A4</text>
</g>
<g font-size="5.3">
<text x="21.1" y="261.8">Изм.</text>
<text x="28.1" y="261.8">Лист</text>
<text x="76.1" y="261.8">Дата</text>
<text x="38" y="271.8">Резчикова Е.В.</text>
</g>
<g font-size="5.1">
<text x="89.4" y="28.8">+0,1</text>
<text x="57.3" y="31.3">+0,1</text>
<text x="87.3" y="34.5">+0,1</text>
<text x="55.2" y="37">+0,1</text>
<text x="56.7" y="60" transform="rotate(-90 56.7 60)">,</text>
<text x="56.7" y="59.3" transform="rotate(-90 56.7 59.3)">1</text>
<text x="56.7" y="63.8" transform="rotate(-90 56.7 63.8)">+</text>
<text x="56.7" y="62.1" transform="rotate(-90 56.7 62.1)">0</text>
<text x="62.4" y="65.9" transform="rotate(-90 62.4 65.9)">+</text>
<text x="62.4" y="64.2" transform="rotate(-90 62.4 64.2)">0</text>
<text x="62.4" y="62.1" transform="rotate(-90 62.4 62.1)">,</text>
<text x="62.4" y="61.4" transform="rotate(-90 62.4 61.4)">1</text>
<text x="116.5" y="131.4">+0,5</text>
<text x="114.4" y="137.2">+0,5</text>
<text x="53.9" y="149" transform="rotate(-90 53.9 149)">+</text>
<text x="53.9" y="147.4" transform="rotate(-90 53.9 147.4)">0</text>
<text x="53.9" y="145.2" transform="rotate(-90 53.9 145.2)">,</text>
<text x="53.9" y="144.5" transform="rotate(-90 53.9 144.5)">1</text>
<text x="59.6" y="149.4" transform="rotate(-90 59.6 149.4)">0</text>
<text x="59.6" y="147.3" transform="rotate(-90 59.6 147.3)">,</text>
<text x="59.6" y="146.6" transform="rotate(-90 59.6 146.6)">1</text>
<text x="59.6" y="151.1" transform="rotate(-90 59.6 151.1)">+</text>
</g>
</svg>
